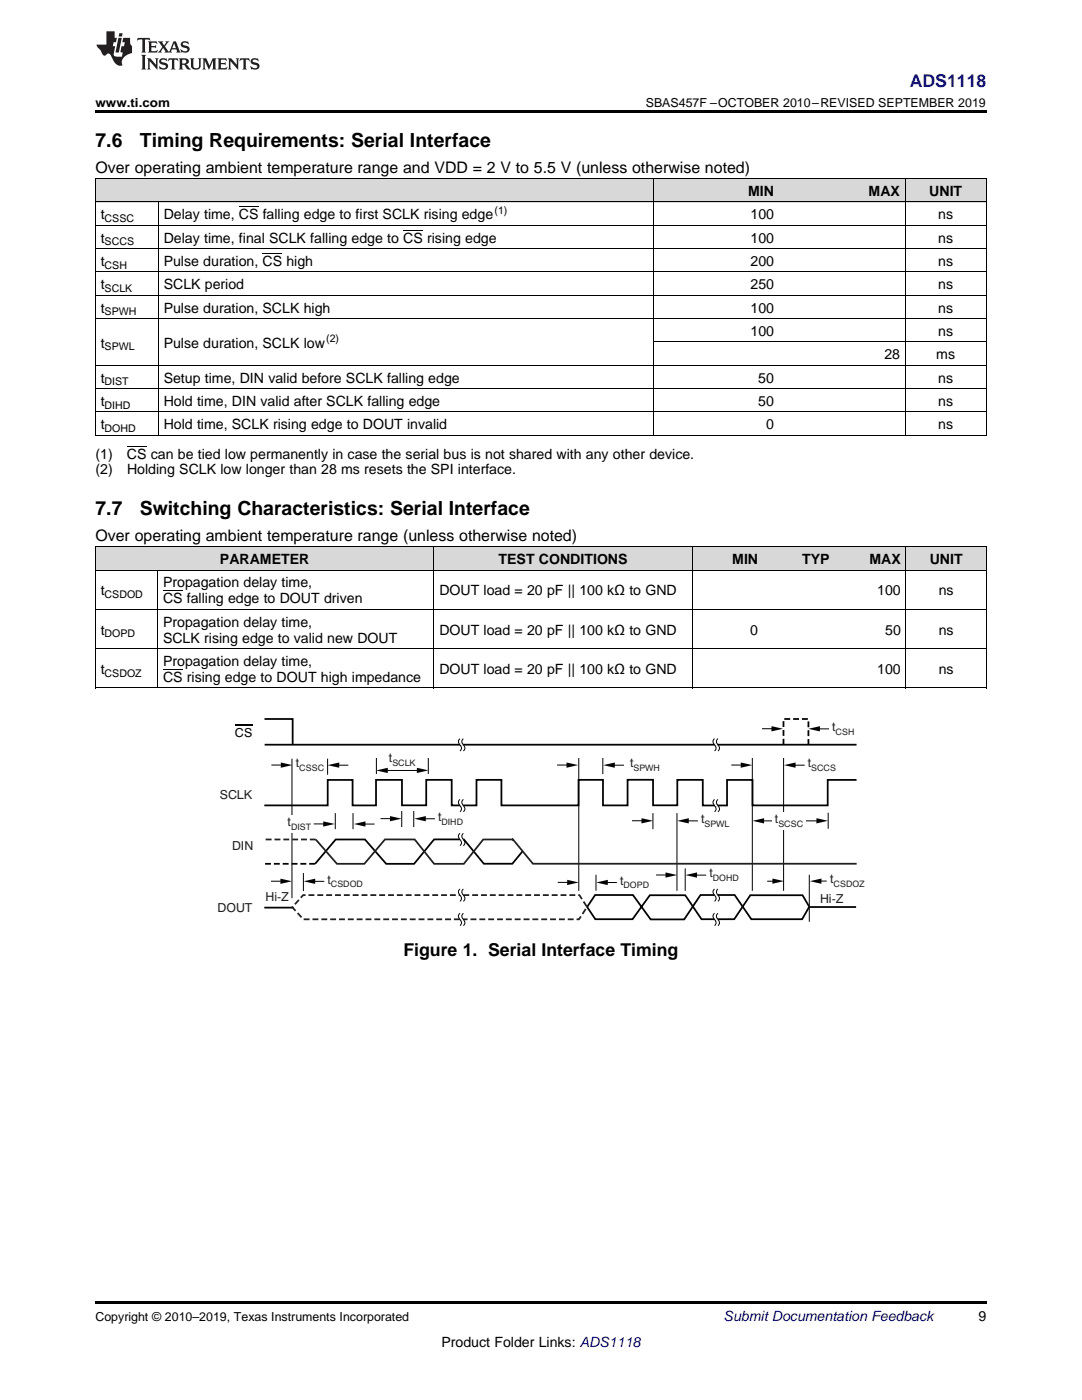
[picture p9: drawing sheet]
<svg xmlns="http://www.w3.org/2000/svg" width="216mm" height="279mm" viewBox="0 0 216 279" stroke-linecap="round" stroke-linejoin="round" font-family="sans-serif">
<g fill="#d8d8d8">
<path d="M19 109.2h12.5v4.6h-12.5z"/>
<path d="M31.5 109.2h55.1v4.6h-55.1z"/>
<path d="M86.6 109.2h51.5v4.6h-51.5z"/>
<path d="M138.1 109.2h14.3v4.6h-14.3z"/>
<path d="M152.4 109.2h14.2v4.6h-14.2z"/>
<path d="M166.6 109.2h14.2v4.6h-14.2z"/>
<path d="M180.8 109.2h16v4.6h-16z"/>
<path d="M19 35.7h12.6v4.7h-12.6z"/>
<path d="M31.6 35.7h98.8v4.7h-98.8z"/>
<path d="M130.4 35.7h25.1v4.7h-25.1z"/>
<path d="M155.5 35.7h25.2v4.7h-25.2z"/>
<path d="M180.7 35.7h16.1v4.7h-16.1z"/>
</g>
<path d="M19 259.7h177.8v.5h-177.8z" fill="#000"/>
<path d="M46.9 144.7h3.5" fill="none" stroke="#010202" stroke-width=".25"/>
<path d="M52.8 143.5h5.6v5.1M52.8 148.6h118.1M170.9 155.6h-5.7v5.1h-15v-5h-5.1v5h-4.9v-5.1h-5.1v5.1h-4.8v-5.1h-5.1v5.1h-4.9v-5.1h-4.9v5.1h-15.3v-5.1h-5v5.1h-2.7M52.7 160.7h12.7v-5h5v5h4.6v-5.1h5.2v5.1h4.8v-5.1h5.1v5.1h1.7M91.8 167.5h-5.2l-4 4.9h-5.5l-4.3-4.9h-5.8l-4.1 4.9M92.4 167.5l4.1 4.9h5.7l2.1-2.5M142.6 178.6h-2.8l-3.3 4.9h-6.7l-3.5-4.9h-7.6l-1.5 2.4 1.6 2.4h7.4l3.5-4.7h7l3.3 4.7h6.5l3.2-4.7h10.4l1.3 2.2M143.2 178.6h3.4l3.3 4.8h10.2l1.3-2.4h9.4M52.7 181.1h5.7" fill="none" stroke="#010202" stroke-width=".35"/>
<path d="M156.3 148.6v-5.1h5v5.1M62.9 172.4h-10.1" fill="none" stroke="#010202" stroke-width=".35" stroke-dasharray="1.2 .6" stroke-linecap="butt"/>
<path d="M54.1 152.7h2.9" fill="none" stroke="#010202" stroke-width=".2"/>
<path d="M56 152.2l2.4 .5-2.4 .5z" fill="#010202"/>
<path d="M111.2 152.7h2.8" fill="none" stroke="#010202" stroke-width=".2"/>
<path d="M113.1 152.2l2.3 .5-2.4 .5z" fill="#010202"/>
<path d="M66.8 152.7h2.7" fill="none" stroke="#010202" stroke-width=".2"/>
<path d="M65.4 152.7l2.3-.5v1z" fill="#010202"/>
<path d="M62.6 164.4h2.8" fill="none" stroke="#010202" stroke-width=".2"/>
<path d="M64.5 163.9l2.3 .5-2.3 .6z" fill="#010202"/>
<path d="M72 164.5h2.7" fill="none" stroke="#010202" stroke-width=".2"/>
<path d="M70.6 164.5l2.3-.6v1.1z" fill="#010202"/>
<path d="M75.9 163.4h2.8" fill="none" stroke="#010202" stroke-width=".2"/>
<path d="M77.8 162.9l2.3 .5-2.3 .5z" fill="#010202"/>
<path d="M84 163.4h2.8" fill="none" stroke="#010202" stroke-width=".2"/>
<path d="M82.7 163.4l2.3-.5v1z" fill="#010202"/>
<path d="M126.1 163.8h2.8" fill="none" stroke="#010202" stroke-width=".2"/>
<path d="M128 163.3l2.3 .5-2.3 .5z" fill="#010202"/>
<path d="M136.5 163.8h2.8" fill="none" stroke="#010202" stroke-width=".2"/>
<path d="M135.1 163.8l2.3-.5v1z" fill="#010202"/>
<path d="M153.1 175.9h1.9" fill="none" stroke="#010202" stroke-width=".2"/>
<path d="M154.1 175.3l2.3 .5-2.3 .6z" fill="#010202"/>
<path d="M130.9 174.6h2.8" fill="none" stroke="#010202" stroke-width=".2"/>
<path d="M132.8 174.1l2.3 .5-2.3 .6z" fill="#010202"/>
<path d="M111.3 176.1h2.8" fill="none" stroke="#010202" stroke-width=".2"/>
<path d="M113.2 175.6l2.3 .5-2.3 .5z" fill="#010202"/>
<path d="M138.2 174.6h2.7" fill="none" stroke="#010202" stroke-width=".2"/>
<path d="M136.8 174.6l2.3-.5v1.1z" fill="#010202"/>
<path d="M120.4 176.1h2.7" fill="none" stroke="#010202" stroke-width=".2"/>
<path d="M119 176.1l2.3-.5v1z" fill="#010202"/>
<path d="M151.5 163.8h11.8" fill="none" stroke="#010202" stroke-width=".2"/>
<g fill="#010202">
<path d="M162.9 163.3l2.3 .5-2.3 .5z"/>
<path d="M150.1 163.8l2.4-.5v1z"/>
</g>
<path d="M121.8 152.7h2.7" fill="none" stroke="#010202" stroke-width=".2"/>
<path d="M120.4 152.7l2.3-.5v1z" fill="#010202"/>
<path d="M145.9 152.7h2.8" fill="none" stroke="#010202" stroke-width=".2"/>
<path d="M147.8 152.2l2.3 .5-2.3 .5z" fill="#010202"/>
<path d="M157.8 152.7h2.8" fill="none" stroke="#010202" stroke-width=".2"/>
<path d="M156.4 152.7l2.4-.5-.1 1z" fill="#010202"/>
<path d="M76.7 153.8h7.1" fill="none" stroke="#010202" stroke-width=".2"/>
<g fill="#010202">
<path d="M83.2 153.2l2.3 .5-2.3 .6z"/>
<path d="M75.1 153.8l2.3-.6v1.1z"/>
</g>
<g fill="none" stroke="#010202" stroke-width=".2">
<path d="M58.3 151.4v27.9M65.4 151.4v3.2M75.1 151.3v3.2M85.5 151.3v3.2M115.5 151.3v26.5M120.3 151.3v3.2M150.1 151.3v26.5M156.4 151.3v26.5M66.9 162.3v3.2M70.4 162.3v3.2M80.2 161.9v3.2M82.6 161.9v3.2"/>
<path d="M118.9 174.6v3.2M130.3 162.3v3.2M135.1 162.3v15.5M136.7 173.3v4.5M161.5 174.6v9.4M165.3 162.2v3.2"/>
</g>
<path d="M91.6 148.4h.7l.3 .4h-.7z" fill-rule="evenodd" fill="#fff"/>
<path d="M91.8 147.4a.76 .76 0 0 0 0 1.3 .76 .76 0 0 1 0 1.2M91.8 159.5a.76 .76 0 0 0 0 1.3 .76 .76 0 0 1 0 1.2M92.5 147.4a.76 .76 0 0 0 0 1.3 .76 .76 0 0 1 0 1.2M92.5 159.5a.76 .76 0 0 0 0 1.3 .76 .76 0 0 1 0 1.2M91.8 166.3a.76 .76 0 0 0 0 1.2 .76 .76 0 0 1 0 1.3M92.5 166.3a.76 .76 0 0 0 0 1.2 .76 .76 0 0 1 0 1.3" fill="none" stroke="#010202" stroke-width=".2"/>
<path d="M143 177.5h.7l.3 .5h-.6z" fill-rule="evenodd" fill="#fff"/>
<path d="M142.6 177.4a.76 .76 0 0 0 0 1.2 .76 .76 0 0 1 0 1.3M143.3 177.4a.76 .76 0 0 0 0 1.2 .76 .76 0 0 1 0 1.3" fill="none" stroke="#010202" stroke-width=".2"/>
<path d="M142.4 183.2h.7l.3 .5h-.7z" fill-rule="evenodd" fill="#fff"/>
<path d="M142.6 182.3a.76 .76 0 0 0 0 1.2 .76 .76 0 0 1 0 1.2M143.3 182.3a.76 .76 0 0 0 0 1.2 .76 .76 0 0 1 0 1.2" fill="none" stroke="#010202" stroke-width=".2"/>
<path d="M142.4 160.5h.7l.3 .5h-.7z" fill-rule="evenodd" fill="#fff"/>
<path d="M142.6 159.5a.76 .76 0 0 0 0 1.3 .76 .76 0 0 1 0 1.2M143.3 159.5a.76 .76 0 0 0 0 1.3 .76 .76 0 0 1 0 1.2" fill="none" stroke="#010202" stroke-width=".2"/>
<path d="M142.4 148.4h.7l.3 .4h-.7z" fill-rule="evenodd" fill="#fff"/>
<path d="M142.6 147.4a.76 .76 0 0 0 0 1.2 .76 .76 0 0 1 0 1.3M143.3 147.4a.76 .76 0 0 0 0 1.2 .76 .76 0 0 1 0 1.3" fill="none" stroke="#010202" stroke-width=".2"/>
<path d="M92.5 178.6h23.1l1.5 2.4-1.6 2.5h-23.1M91.8 183.5h-31.3l-2.2-2.4 2.2-2.5h31.3" fill="none" stroke="#231f20" stroke-width=".35" stroke-dasharray="1.2 .6" stroke-linecap="butt"/>
<path d="M154 162.1h6.8v3.4h-6.8z" fill-rule="evenodd" fill="#fff"/>
<path d="M152.1 145.4h2.8" fill="none" stroke="#010202" stroke-width=".2"/>
<path d="M153.9 144.9l2.4 .5-2.4 .6z" fill="#010202"/>
<path d="M162.7 145.5h2.7" fill="none" stroke="#010202" stroke-width=".2"/>
<path d="M161.3 145.5l2.3-.6v1.1z" fill="#010202"/>
<path d="M54.1 175.9h2.8M60.5 174.2v3.6" fill="none" stroke="#010202" stroke-width=".2"/>
<path d="M56 175.4l2.3 .5-2.4 .5z" fill="#010202"/>
<path d="M62 175.9h2.7" fill="none" stroke="#010202" stroke-width=".2"/>
<path d="M60.6 175.9l2.3-.5v1z" fill="#010202"/>
<path d="M56.7 162.7h4.4v3.5h-4.4z" fill-rule="evenodd" fill="#fff"/>
<path d="M63 167.5l4.2 4.9h5.5l4.1-4.9h5.9l3.9 4.9h6l3.8-4.9h6h-.2l4.1 4.9h64.6" fill="none" stroke="#231f20" stroke-width=".35"/>
<path d="M63 167.5h-10.1" fill="none" stroke="#231f20" stroke-width=".35" stroke-dasharray="1.2 .6" stroke-linecap="butt"/>
<path d="M163.1 175.8h1.9" fill="none" stroke="#010202" stroke-width=".2"/>
<path d="M161.6 175.9l2.3-.6v1.1z" fill="#010202"/>
<path d="M91.8 177.4a.76 .76 0 0 0 0 1.2 .76 .76 0 0 1 0 1.3M92.5 177.4a.76 .76 0 0 0 0 1.2 .76 .76 0 0 1 0 1.3M91.8 182.3a.76 .76 0 0 0 0 1.2 .76 .76 0 0 1 0 1.2M92.5 182.3a.76 .76 0 0 0 0 1.2 .76 .76 0 0 1 0 1.2" fill="none" stroke="#010202" stroke-width=".2"/>
<g fill="none" stroke="#000" stroke-width=".2">
<path d="M19 35.6h177.8M19.1 35.7v51.2M130.3 35.7v51.2M180.6 35.7v51.2M196.8 35.7v51.2M19 58.9h177.8M19 54.3h177.8M19 49.6h177.8M19 45h177.8M19 40.3h177.8M31.6 40.3v46.6M19 77.6h177.8"/>
<path d="M19 72.9h177.8M19 63.6h177.8M130.4 68.2h66.4M19 86.9h177.8M19 82.2h177.8M19 109.1h177.8v28.2M19 113.8h177.8M19.1 109.1v28.2M31.4 113.8v23.5M86.6 109.1v28.2M138.1 109.1v28.2M180.8 109.1v28.2"/>
<path d="M19 137.3h177.8M19 129.5h177.8M19 121.6h177.8"/>
</g>
<path d="M19 22h177.8v.5h-177.8zM19 86.9h.2zM130.3 86.9h.1zM180.6 86.9h.1zM196.7 86.9h.1zM19 137.3h.2zM86.5 137.3h.1zM138 137.3h.1zM180.7 137.3h.1zM196.7 137.3h.1z" fill="#000"/>
<g fill="#231f20">
<path d="M27.5 7.6l-.1 .5 .4-.2h.6v.1v2.1l-.2 .4h1l-.3-.4v-2.1l.1-.1h.5l.5 .2-.2-.5zM29.5 8.3l.2 .3v1.5l-.2 .4h1.8l.2-.6a1.04 1.04 0 0 1-1.3 .2v-.7h.6l.3 .2v-.6l-.3 .2h-.6v-.6l.8-.1 .4 .3-.2-.5zM31.5 8.3l.9 1.1-.9 1.1h.8l-.2-.2 .5-.7 .4 .7-.2 .2h1.5l-.1-.2 .1-.4h.9l.1 .4-.2 .2h1l-.3-.3-.7-1.9h-.5l-.9 2-.8-1 .9-1h-.8l.1 .3-.3 .5-.4-.6 .2-.2zM34.7 8.6l.4 1h-.7zM36.3 8.4a.63 .63 0 0 0-.2 .7 .63 .63 0 0 0 .6 .4l.6 .2 .1 .2a.75 .75 0 0 1-.7 .4 .75 .75 0 0 1-.6-.5l.1 .7 .1-.1a1.11 1.11 0 0 0 1.5-.6 1.13 1.13 0 0 0-1.2-.8l-.1-.4a1.04 1.04 0 0 1 1.2 .2l-.2-.5-.1 .1-.5-.2zM28.2 10.9l.2 .4v2.2l-.2 .4h1l-.3-.4v-2.2l.3-.4zM29.3 11.6l.3 .4v1.5l-.3 .4h.8l-.2-.4v-1.3l1.5 1.7v-1.9l.2-.4h-.7l.2 .4v.9l-1.1-1.3zM32 11.8a.62 .62 0 0 0-.2 .7 .62 .62 0 0 0 .6 .4l.6 .1 .1 .3a.76 .76 0 0 1-.7 .3 .76 .76 0 0 1-.6-.4l.1 .7 .1-.1a1.11 1.11 0 0 0 1.5-.6 1.13 1.13 0 0 0-1.2-.8l-.1-.4a1.04 1.04 0 0 1 1.2 .2l-.2-.6-.1 .1-.5-.1zM33.7 11.6l-.2 .6a.61 .61 0 0 1 .8-.3v1.6l-.2 .4h.9l-.2-.4v-1.6a.63 .63 0 0 1 .8 .3l-.2-.6zM35.6 11.6l.3 .4v1.5l-.3 .4h1l-.2-.2v-.8l.5 .2a.76 .76 0 0 0 1.2 .7l-1-1a.58 .58 0 0 0 .6-.5 .58 .58 0 0 0-.5-.6zM36.4 11.9h.1a.45 .45 0 0 1 .5 .1 .45 .45 0 0 1 .1 .5l-.7 .2zM37.9 11.6l.2 .2a2.17 2.17 0 0 0 .3 1.9 .99 .99 0 0 0 1.6-.6v-1.1l.2-.4h-.7l.2 .2a1.92 1.92 0 0 1-.2 1.8 .6 .6 0 0 1-.9-.5v-1.1l.2-.4zM40.4 11.6l.2 .4v1.5l-.2 .4h.7l-.2-.4v-1.4l.8 1.8 .8-1.8v1.4l-.2 .4h.9l-.2-.4v-1.5l.2-.4h-.8l-.6 1.5-.6-1.5zM43.4 11.6l.2 .4v1.5l-.2 .4h1.8l.2-.6a1.04 1.04 0 0 1-1.3 .1v-.6h.5l.4 .2v-.6l-.4 .2h-.5v-.7h.8l.3 .3-.1-.6zM45.5 11.6l.2 .4v1.5l-.2 .4h.7l-.2-.4v-1.3l1.5 1.7v-1.9l.2-.4h-.7l.2 .4v.9l-1.1-1.3zM47.9 11.6l-.1 .6a.61 .61 0 0 1 .8-.3v1.6l-.3 .4h1l-.3-.4 .1-1.6a.63 .63 0 0 1 .7 .3l-.1-.6zM50.2 11.8a.62 .62 0 0 0-.2 .7 .62 .62 0 0 0 .6 .4l.6 .1 .2 .3a.76 .76 0 0 1-.8 .3 .76 .76 0 0 1-.6-.4l.1 .7 .2-.1a1.11 1.11 0 0 0 1.5-.6 1.13 1.13 0 0 0-1.3-.8l-.1-.4a1.04 1.04 0 0 1 1.2 .2l-.1-.6-.2 .1-.5-.1z"/>
<path d="M21.2 6.3v2.6h-1.9l.1 .4 .7 .9a.91 .91 0 0 0 1 .8 .56 .56 0 0 1 .5-.3 .56 .56 0 0 1 .5 .3l.4 .8a1.53 1.53 0 0 0 1.9 1.2 1.54 1.54 0 0 1 1-2.1l.9-.3v-1.4a1.52 1.52 0 0 1-.3-1.6h-1.4l-.2 .8h.5l-.2 .8h-.4l-.2 1v.2l.4 .1-.2 .8a1.93 1.93 0 0 1-1.6-.3l.3-1.8h-.5l.2-.8h.4l.2-.8h-.4v-1.3zM23.6 7.6l-.6 2.9h.7l.6-2.9zM23.8 6.6l-.1 .7h.6l.2-.7z"/>
</g>
<path d="M47.7 41.3h3.9M52.4 50.6h3.9M80.5 45.9h3.9M25.3 89h3.9M32.5 117.9h3.9M32.5 133.6h3.9" fill="none" stroke="#000" stroke-width=".2"/>
<g font-size="3.9">
<text x="19" y="29.3">7.6</text>
<text x="27.9" y="29.3">Timing Requirements: Serial Interface</text>
<text x="19" y="102.8">7.7</text>
<text x="27.9" y="102.8">Switching Characteristics: Serial Interface</text>
</g>
<text font-size="3.5" fill="#00f" x="181.5" y="17.3">ADS1118</text>
<text font-size="3.5" x="80.5" y="190.7">Figure 1. Serial Interface Timing</text>
<g font-size="3.2">
<text x="19" y="34.4">Over operating ambient temperature range and VDD = 2 V to 5.5 V (unless otherwise noted)</text>
<text x="19" y="107.9">Over operating ambient temperature range (unless otherwise noted)</text>
</g>
<g font-size="2.8">
<text x="149.3" y="39.1">MIN</text>
<text x="173.3" y="39.1">MAX</text>
<text x="185.4" y="39.1">UNIT</text>
<text x="20.1" y="43.7">t</text>
<text x="32.7" y="43.7">Delay time, CS falling edge to first SCLK rising edge</text>
<text x="149.8" y="43.7">100</text>
<text x="187.2" y="43.7">ns</text>
<text x="20.1" y="48.4">t</text>
<text x="20.1" y="53.1">t</text>
<text x="32.7" y="48.4">Delay time, final SCLK falling edge to CS rising edge</text>
<text x="32.7" y="53.1">Pulse duration, CS high</text>
<text x="149.8" y="48.4">100</text>
<text x="149.8" y="53.1">200</text>
<text x="187.2" y="48.4">ns</text>
<text x="187.2" y="53.1">ns</text>
<text x="20.1" y="57.7">t</text>
<text x="32.7" y="57.7">SCLK period</text>
<text x="149.8" y="57.7">250</text>
<text x="187.2" y="57.7">ns</text>
<text x="20.1" y="62.4">t</text>
<text x="32.7" y="62.4">Pulse duration, SCLK high</text>
<text x="149.8" y="62.4">100</text>
<text x="187.2" y="62.4">ns</text>
<text x="20.1" y="69.4">t</text>
<text x="32.7" y="69.4">Pulse duration, SCLK low</text>
<text x="149.8" y="67">100</text>
<text x="176.5" y="71.7">28</text>
<text x="186.8" y="71.7">ms</text>
<text x="187.2" y="67">ns</text>
<text x="20.1" y="76.3">t</text>
<text x="32.7" y="76.3">Setup time, DIN valid before SCLK falling edge</text>
<text x="151.3" y="76.3">50</text>
<text x="187.2" y="76.3">ns</text>
<text x="20.1" y="81">t</text>
<text x="32.7" y="81">Hold time, DIN valid after SCLK falling edge</text>
<text x="151.3" y="81">50</text>
<text x="187.2" y="81">ns</text>
<text x="20.1" y="85.7">t</text>
<text x="32.7" y="85.7">Hold time, SCLK rising edge to DOUT invalid</text>
<text x="152.9" y="85.7">0</text>
<text x="187.2" y="85.7">ns</text>
<text x="19" y="91.5">(1)</text>
<text x="19" y="94.7">(2)</text>
<text x="25.3" y="91.5">CS can be tied low permanently in case the serial bus is not shared with any other device.</text>
<text x="25.4" y="94.7">Holding SCLK low longer than 28 ms resets the SPI interface.</text>
<text x="43.9" y="112.6">PARAMETER</text>
<text x="99.5" y="112.6">TEST CONDITIONS</text>
<text x="146.1" y="112.6">MIN</text>
<text x="160.1" y="112.6">TYP</text>
<text x="173.5" y="112.6">MAX</text>
<text x="185.5" y="112.6">UNIT</text>
<text x="20.1" y="118.8">t</text>
<text x="32.5" y="117.2">Propagation delay time,</text>
<text x="87.7" y="118.8">DOUT load = 20 pF || 100 kΩ to GND</text>
<text x="175" y="118.8">100</text>
<text x="187.3" y="118.8">ns</text>
<text x="32.5" y="120.4">CS falling edge to DOUT driven</text>
<text x="32.5" y="125.1">Propagation delay time,</text>
<text x="20.1" y="126.6">t</text>
<text x="32.5" y="128.2">SCLK rising edge to valid new DOUT</text>
<text x="87.7" y="126.6">DOUT load = 20 pF || 100 kΩ to GND</text>
<text x="149.7" y="126.6">0</text>
<text x="176.6" y="126.6">50</text>
<text x="187.3" y="126.6">ns</text>
<text x="20.1" y="134.5">t</text>
<text x="32.5" y="132.9">Propagation delay time,</text>
<text x="32.5" y="136.1">CS rising edge to DOUT high impedance</text>
<text x="87.7" y="134.5">DOUT load = 20 pF || 100 kΩ to GND</text>
<text x="175" y="134.5">100</text>
<text x="187.3" y="134.5">ns</text>
<text x="195.3" y="263.6">9</text>
<text x="88.1" y="268.9">Product Folder Links: ADS1118</text>
</g>
<text font-size="2.8" fill="#0000c8" x="144.4" y="263.6">Submit Documentation Feedback</text>
<g font-size="2.5">
<text x="19" y="21.4">www.ti.com</text>
<text x="128.9" y="21.4">SBAS457F –OCTOBER 2010–REVISED SEPTEMBER 2019</text>
<text x="19" y="263.6">Copyright © 2010–2019, Texas Instruments Incorporated</text>
</g>
<text font-size="2.5" fill="#010202" x="46.9" y="147.1">CS</text>
<g font-size="2.5" fill="#231f20">
<text x="166.1" y="145.9">t</text>
<text x="59" y="153.1">t</text>
<text x="77.6" y="152.1">t</text>
<text x="125.7" y="153.1">t</text>
<text x="161.2" y="153.2">t</text>
<text x="43.9" y="159.4">SCLK</text>
<text x="57.4" y="164.9">t</text>
<text x="87.4" y="163.8">t</text>
<text x="139.9" y="164.3">t</text>
<text x="154.6" y="164.3">t</text>
<text x="46.3" y="169.7">DIN</text>
<text x="53" y="179.8">Hi-Z</text>
<text x="65.3" y="176.3">t</text>
<text x="123.7" y="176.6">t</text>
<text x="141.6" y="175.1">t</text>
<text x="165.6" y="176.3">t</text>
<text x="43.4" y="182.1">DOUT</text>
<text x="163.6" y="180.2">Hi-Z</text>
</g>
<g font-size="2.1">
<text x="20.9" y="44.3">CSSC</text>
<text x="98.7" y="42.6">(1)</text>
<text x="20.9" y="49">SCCS</text>
<text x="20.9" y="53.6">CSH</text>
<text x="20.9" y="58.3">SCLK</text>
<text x="20.9" y="62.9">SPWH</text>
<text x="20.9" y="69.9">SPWL</text>
<text x="65.1" y="68.2">(2)</text>
<text x="20.9" y="76.9">DIST</text>
<text x="20.9" y="81.6">DIHD</text>
<text x="20.9" y="86.2">DOHD</text>
<text x="20.9" y="119.4">CSDOD</text>
<text x="20.9" y="127.2">DOPD</text>
<text x="20.9" y="135">CSDOZ</text>
</g>
<g font-size="1.8" fill="#231f20">
<text x="166.7" y="146.6">CSH</text>
<text x="59.7" y="153.8">CSSC</text>
<text x="78.3" y="152.8">SCLK</text>
<text x="126.4" y="153.8">SPWH</text>
<text x="161.9" y="153.9">SCCS</text>
<text x="58.1" y="165.6">DIST</text>
<text x="88.1" y="164.6">DIHD</text>
<text x="140.6" y="165">SPWL</text>
<text x="155.3" y="165">SCSC</text>
<text x="66" y="177">CSDOD</text>
<text x="124.4" y="177.3">DOPD</text>
<text x="142.3" y="175.8">DOHD</text>
<text x="166.3" y="177">CSDOZ</text>
</g>
</svg>
